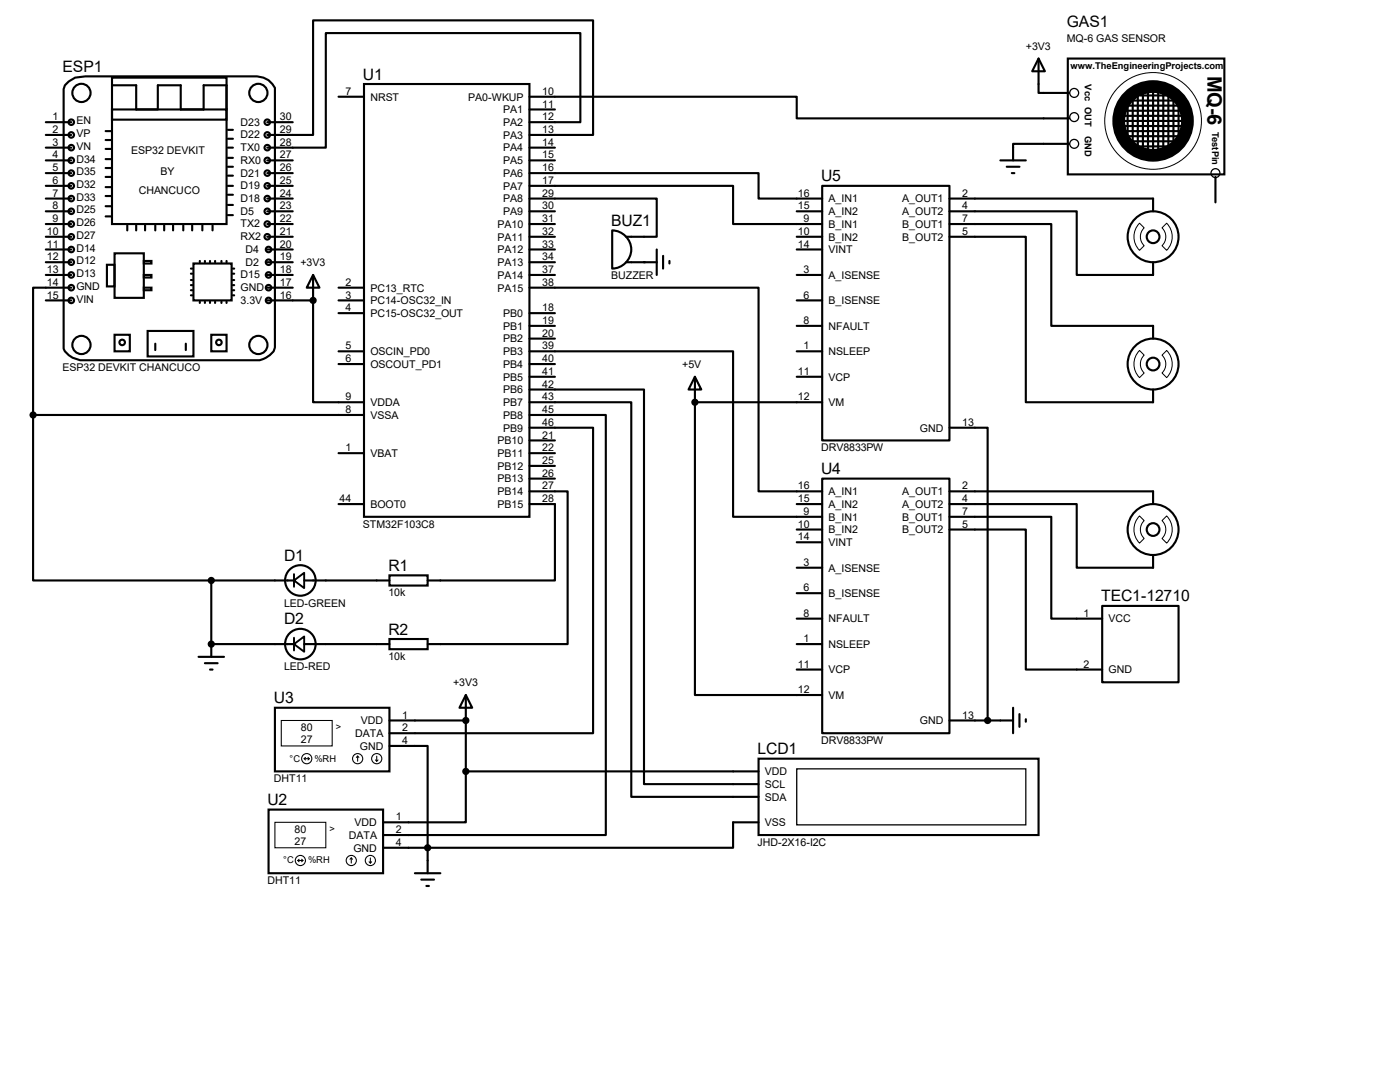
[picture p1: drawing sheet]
<svg xmlns="http://www.w3.org/2000/svg" width="279mm" height="216mm" viewBox="0 0 279 216" stroke-linecap="round" stroke-linejoin="round" font-family="sans-serif">
<g fill="none" stroke="#000" stroke-width=".42">
<path d="M13 17l.7-.7 1.3-.8 2-.3h33.3a4.4 4.4 0 0 1 4.6 2.3v51.8a3.5 3.5 0 0 1-2.3 2.3l-.8 .3h-35.8a4.4 4.4 0 0 1-3.3-2.3v-51.8zM22.4 15.5h22.8v8.4h-22.8zM22.4 17h4.8v4.8h4.3M67.6 19.3h5M72.6 16.8h33.1v86.3h-33.1zM105.7 19.3h53.3v4.3h54.4M207.3 11.7l1.2 2.5h-2.5zM207.3 11.7v6.8h6.1M213.1 11.7h31.2v23.1h-31.2zM226.1 19.3v9.7M227.1 18.8v11.4M227.6 19h5.8"/>
<path d="M228.1 18.3v11.7M229.1 18v12.5M230.1 18v12.7M231.1 18v12.5M232.2 17.5v12.2M233.2 18.3v11.4M234.2 18.3v10.4M235.2 19.8v8.1M9.1 39.6h5.1M9.1 24.4h5.1M9.1 26.9h5.1M9.1 29.5h5.1"/>
<path d="M9.1 32h5.1M9.1 34.5h5.1M9.1 37.1h5.1M21.1 26.2h1M21.1 27.9h1M21.1 29.7h1M21.1 31.7h1M21.1 33.5h1M21.1 35.3h1M21.1 37.3h1M21.1 39.1h1M22.4 21.8h22.8v22.9h-22.8z"/>
<path d="M31.5 21.6v-4.6h4.6v4.8h4.5v-4.8h4.6v4.8M45.5 29.5h1M45.5 37.1h1M45.5 25.9h1M45.5 27.7h1M45.5 31.5h1M45.5 33.3h1M45.5 35.1h1M45.5 38.9h1M53.3 26.9h9.2v-22.8h55.9v22.8h-12.7M53.3 39.6h5.1M53.3 24.4h5.1"/>
<path d="M53.3 32h5.1M53.3 34.5h5.1M53.3 37.1h5.1M105.7 24.4h10.1v-17.8h-50.8v22.9h-11.7M105.7 34.5h45.7v5.1h12.7M105.7 37.1h40.6v7.6h17.8M105.7 39.6h25.4v7.6h-6.1M105.7 21.8h5M105.7 29.5h5M105.7 32h5M164.1 37.1h25.4v50.8h-25.4zM189.5 39.6h40.6v2.6"/>
<path d="M199.6 32h5.1M200.9 33.3h2.6M201.9 34.5h.5M213.4 28.7h-11.2v3.3M224 24.1h12.2M224 25.1h12.2M224 23.1h12.2M224.3 26.2h11.7M224.3 22.1h11.9M224.8 27.2h10.7M224.8 21.1h10.7M225 20.1v7.6"/>
<path d="M225.6 28.2h8.6M225.6 20.1h9.3M226.6 29.2h7.1M242.6 35.3v5.1M9.1 59.9h5.1M9.1 42.2h5.1M9.1 44.7h5.1M9.1 47.2h5.1M9.1 49.8h5.1M9.1 52.3h5.1M9.1 54.9h5.1M14.2 57.4h-7.6v25.4"/>
<path d="M21.1 41.1h1M21.1 43.2h1M21.3 52.8h1.6v4.3h-1.6zM22.9 50.5h5.8v8.9h-5.8zM25.4 45v1M27.2 45v1M28.7 57.4h1.5v.5h-1.5zM28.7 54.9h1.5v.5h-1.5zM28.7 52.1h1.5v.5h-1.5zM29 45v1M31 45v1M32.8 45v1"/>
<path d="M34.5 45v1M36.6 45v1M38.1 58.9h.3M38.1 57.9h.3M38.1 56.9h.3M38.1 55.9h.3M38.1 54.6h.3M38.1 53.6h.3M38.4 45v1M38.6 52.6h7.6v7.3h-7.6zM39.9 52.1v.2M40.4 45v1"/>
<path d="M40.9 52.1v.2M41.9 52.1v.2M42.4 45v1M42.9 52.1v.2M44.2 52.1v.2M45.2 52.1v.2M45.5 40.9h1M45.5 42.9h1M46.5 58.9h.2M46.5 57.9h.2M46.5 56.9h.2M46.5 55.9h.2"/>
<path d="M46.5 54.6h.2M46.5 53.6h.2M53.3 59.9h9.2M53.3 42.2h5.1M53.3 44.7h5.1M53.3 47.2h5.1M53.3 49.8h5.1M53.3 52.3h5.1M53.3 54.9h5.1M53.3 57.4h5.1M62.5 54.9l1.3 2.5h-2.6zM62.5 59.9v20.4h10.1"/>
<path d="M62.5 54.9v5M67.6 59.9h5M67.6 57.4h5M105.7 57.4h45.7v40.6h12.7M105.7 42.2h5M105.7 44.7h5M105.7 47.2h5M105.7 49.8h5M105.7 52.3h5M105.7 54.9h5M122.2 46a3.8 3.8 0 0 1 3.8 3.8 3.8 3.8 0 0 1-3.8 3.8zM125 52.3h6.1"/>
<path d="M131.1 49.8v5.1M132.3 51.1v2.5M133.6 52.1v.5M159 59.9h5.1M159 42.2h5.1M159 47.2h5.1M159 49.8h5.1M159 54.9h5.1M189.5 42.2h25.4v12.7h15.2v-2.6M189.5 47.2h15.2v33.1h25.4v-2.6M189.5 44.7h20.3v20.3h20.3v2.6M22.9 66.8h3v3.3h-3z"/>
<path d="M29.5 66h9.1v5.1h-9.1zM31 68.6v1.2M37.1 68.6v1.2M39.9 60.2v.3M40.9 60.2v.3M41.9 60.2v.3M42.2 66.8h3v3.3h-3zM42.9 60.2v.3M44.2 60.2v.3M45.2 60.2v.3M67.6 70.1h5M67.6 72.6h5"/>
<path d="M67.6 62.5h5M105.7 77.7h22.8v78.8h22.9M105.7 70.1h40.6v33h17.8M105.7 72.6h5M105.7 62.5h5M105.7 65h5M105.7 67.6h5M105.7 75.2h5M138.7 75.2l1.3 2.5h-2.6zM138.7 75.2v5.1M159 70.1h5.1M159 65h5.1"/>
<path d="M159 75.2h5.1M6.6 82.8v33h35.6M6.6 82.8h66M67.6 90.4h5M105.7 80.3h20.3v78.7h25.4M105.7 82.8h15.2v83.8h-44.4M105.7 85.3h12.7v61h-40.7M105.7 98h7.6v30.5h-28M105.7 87.9h5M105.7 90.4h5M105.7 93h5M105.7 95.5h5"/>
<path d="M138.7 80.3v58.4h25.4M138.7 80.3h25.4M164.1 95.5h25.4v50.8h-25.4zM189.5 85.3h7.6v58.5M189.5 98h40.6v2.6M42.2 115.8h16.5M42.2 115.8v15.3M60.7 115.8h17M67.6 100.6h5M77.7 114.8h7.6v2h-7.6zM105.7 100.6h5v15.2h-25.4M159 100.6h5.1"/>
<path d="M159 113.3h5.1M159 105.7h5.1M159 118.4h5.1M159 108.2h5.1M189.5 100.6h25.4v12.7h15.2v-2.6M189.5 103.1h20.3v20.3h10.2M189.5 105.7h15.2v27.9h15.3M39.6 131.1h5.1M40.9 132.3h2.5M41.9 133.6h.5M42.2 128.5h16.5M60.7 128.5h17"/>
<path d="M77.7 127.5h7.6v2h-7.6zM93 138.7l1.2 2.5h-2.5zM93 138.7v15.2M159 128.5h5.1M159 133.6h5.1M159 123.4h5.1M220 120.9h15.2v15.2h-15.2zM54.9 141.2h22.8v12.7h-22.8zM77.7 148.8h7.6v20.4M77.7 143.8h15.3M93 153.9v10.2h-16.5M93 153.9h58.4"/>
<path d="M151.4 151.4h55.9v15.2h-55.9zM189.5 143.8h12.7M202.2 141.2v5.1M203.5 142.5v2.5M204.7 143.5v.5M53.6 161.5h22.9v12.7h-22.9zM76.5 169.2h8.8M82.8 174.2h5.1M84.1 175.5h2.5M85.1 176.8h.5M85.3 169.2v5M151.4 164.1h-5.1v5.1h-61"/>
<circle cx="16.3" cy="18.5" r="1.82"/>
<circle cx="51.6" cy="18.5" r="1.82"/>
<circle cx="14.2" cy="32" r=".55"/>
<circle cx="14.2" cy="39.6" r=".55"/>
<circle cx="14.2" cy="37.1" r=".55"/>
<circle cx="14.2" cy="26.9" r=".55"/>
<circle cx="14.2" cy="29.5" r=".55"/>
<circle cx="14.2" cy="34.5" r=".55"/>
<circle cx="14.2" cy="24.4" r=".55"/>
<circle cx="53.3" cy="37.1" r=".55"/>
<circle cx="53.3" cy="32" r=".55"/>
<circle cx="53.3" cy="29.5" r=".55"/>
<circle cx="53.3" cy="39.6" r=".55"/>
<circle cx="53.3" cy="24.4" r=".55"/>
<circle cx="53.3" cy="26.9" r=".55"/>
<circle cx="53.3" cy="34.5" r=".55"/>
<circle cx="14.2" cy="59.9" r=".55"/>
<circle cx="14.2" cy="49.8" r=".55"/>
<circle cx="14.2" cy="52.3" r=".55"/>
<circle cx="14.2" cy="54.9" r=".55"/>
<circle cx="14.2" cy="57.4" r=".55"/>
<circle cx="14.2" cy="42.2" r=".55"/>
<circle cx="14.2" cy="44.7" r=".55"/>
<circle cx="14.2" cy="47.2" r=".55"/>
<circle cx="53.3" cy="47.2" r=".55"/>
<circle cx="53.3" cy="42.2" r=".55"/>
<circle cx="53.3" cy="44.7" r=".55"/>
<circle cx="53.6" cy="54.9" r=".55"/>
<circle cx="53.6" cy="57.4" r=".55"/>
<circle cx="53.6" cy="59.9" r=".55"/>
<circle cx="53.6" cy="52.3" r=".55"/>
<circle cx="53.6" cy="49.8" r=".55"/>
<circle cx="230.1" cy="47.2" r="5.1"/>
<circle cx="230.1" cy="47.2" r="1.27"/>
<circle cx="16.3" cy="68.8" r="1.82"/>
<circle cx="24.4" cy="68.3" r=".55"/>
<circle cx="43.7" cy="68.3" r=".55"/>
<circle cx="51.6" cy="68.8" r="1.82"/>
<circle cx="230.1" cy="72.6" r="5.1"/>
<circle cx="230.1" cy="72.6" r="1.27"/>
<circle cx="59.9" cy="115.8" r="3"/>
<circle cx="230.1" cy="105.7" r="5.1"/>
<circle cx="230.1" cy="105.7" r="1.27"/>
<circle cx="59.9" cy="128.5" r="3"/>
</g>
<g fill="#000">
<circle cx="62.5" cy="59.9" r=".21"/>
<circle cx="128.5" cy="52.3" r=".21"/>
<circle cx="138.7" cy="80.3" r=".21"/>
<circle cx="42.2" cy="128.5" r=".21"/>
<circle cx="93" cy="143.8" r=".21"/>
</g>
<g fill="none" stroke="#000" stroke-width=".25">
<path d="M159 153.4h45.7v11.2h-45.7z"/>
<circle cx="214.4" cy="18.5" r=".89"/>
<circle cx="214.4" cy="28.7" r=".89"/>
<circle cx="214.4" cy="23.4" r=".89"/>
<circle cx="242.6" cy="34.5" r=".89"/>
</g>
<g fill="none" stroke="#000" stroke-width=".21">
<path d="M56.1 143.8h10.2v5h-10.2zM60.7 151.4h1M60.7 151.4l.3 .2M61 151.1l-.3 .3M61.5 151.1l.2 .3M61.7 151.4l-.2 .2M71.4 150.9l.2 .2M71.4 150.9l-.3 .2M71.4 150.9v1M74.9 151.6l.3 .3M75.2 150.9v1M75.4 151.6l-.2 .3"/>
<path d="M54.9 164.1h10.1v5.1h-10.1zM59.4 171.7h1.1M59.4 171.7l.3 .3M59.7 171.4l-.3 .3M60.2 171.4l.3 .3M60.5 171.7l-.3 .3M70.1 171.2l.3 .2M70.1 171.2l-.3 .2M70.1 171.2v1M73.7 172l.2 .2M73.9 171.2v1M74.2 172l-.3 .2"/>
<circle cx="61.2" cy="151.4" r="1.02"/>
<circle cx="71.4" cy="151.4" r="1.02"/>
<circle cx="75.2" cy="151.4" r="1.02"/>
<circle cx="59.9" cy="171.7" r="1.02"/>
<circle cx="70.1" cy="171.7" r="1.02"/>
<circle cx="73.9" cy="171.7" r="1.02"/>
</g>
<path d="M58.7 115.8l2-1.5v3zM58.7 114.6v2.5M58.7 128.5l2-1.5v3zM58.7 127.3v2.5" fill="none" stroke="#000" stroke-width=".38"/>
<g fill="#000" stroke="#000" stroke-width=".42">
<circle cx="62.5" cy="59.9" r=".51"/>
<circle cx="6.6" cy="82.8" r=".51"/>
<circle cx="138.7" cy="80.3" r=".51"/>
<circle cx="42.2" cy="115.8" r=".51"/>
<circle cx="42.2" cy="128.5" r=".51"/>
<circle cx="93" cy="153.9" r=".51"/>
<circle cx="93" cy="143.8" r=".51"/>
<circle cx="197.1" cy="143.8" r=".51"/>
<circle cx="85.3" cy="169.2" r=".51"/>
</g>
<g fill="none" stroke="#000" stroke-width=".2">
<path d="M227.4 44.5l.9 1a2.46 2.46 0 0 0 0 3.5l-.9 1a3.9 3.9 0 0 1 0-5.5zM232.8 44.5a3.9 3.9 0 0 1 0 5.5l-.9-1a2.46 2.46 0 0 0 0-3.5zM227.4 69.9l.9 1a2.46 2.46 0 0 0 0 3.5l-.9 1a3.9 3.9 0 0 1 0-5.5zM232.8 69.9a3.9 3.9 0 0 1 0 5.5l-.9-1a2.46 2.46 0 0 0 0-3.5zM227.4 103l.9 .9a2.46 2.46 0 0 0 0 3.5l-.9 1a3.9 3.9 0 0 1 0-5.4zM232.8 103a3.9 3.9 0 0 1 0 5.4l-.9-1a2.46 2.46 0 0 0 0-3.5z"/>
<circle cx="230.1" cy="24.1" r="9.7"/>
</g>
<circle cx="230.1" cy="24.1" r="6.9" fill="none" stroke="#000" stroke-width="2.5"/>
<text font-size="4" x="241" y="15.1" transform="rotate(90 241 15.1)">MQ-6</text>
<g font-size="3.1">
<text x="212.9" y="5.4">GAS1</text>
<text x="12.5" y="14.4">ESP1</text>
<text x="72.4" y="15.9">U1</text>
<text x="163.9" y="36.2">U5</text>
<text x="122" y="45.1">BUZ1</text>
<text x="163.9" y="94.6">U4</text>
<text x="56.7" y="111.9">D1</text>
<text x="77.5" y="113.9">R1</text>
<text x="56.7" y="124.6">D2</text>
<text x="219.8" y="120">TEC1-12710</text>
<text x="77.5" y="126.6">R2</text>
<text x="54.7" y="140.3">U3</text>
<text x="151.2" y="150.5">LCD1</text>
<text x="53.4" y="160.7">U2</text>
</g>
<g font-size="2.1">
<text x="204.7" y="9.9">+3V3</text>
<text x="212.9" y="8.3">MQ-6 GAS SENSOR</text>
<text x="68.9" y="18.9">7</text>
<text x="73.9" y="20.1">NRST</text>
<text x="93.4" y="20.1">PA0-WKUP</text>
<text x="100.4" y="22.6">PA1</text>
<text x="108.2" y="18.9">10</text>
<text x="108.2" y="21.5">11</text>
<text x="10.5" y="24">1</text>
<text x="10.5" y="26.5">2</text>
<text x="10.5" y="29.1">3</text>
<text x="15.2" y="24.8">EN</text>
<text x="15.2" y="27.3">VP</text>
<text x="15.2" y="29.9">VN</text>
<text x="48" y="25.1">D23</text>
<text x="48" y="27.6">D22</text>
<text x="55.9" y="24">30</text>
<text x="55.9" y="26.5">29</text>
<text x="55.9" y="29.1">28</text>
<text x="100.4" y="25.1">PA2</text>
<text x="100.4" y="27.7">PA3</text>
<text x="108.2" y="24">12</text>
<text x="108.2" y="26.5">13</text>
<text x="108.2" y="29.1">14</text>
<text x="10.5" y="31.6">4</text>
<text x="10.5" y="34.2">5</text>
<text x="15.2" y="32.4">D34</text>
<text x="15.2" y="35">D35</text>
<text x="26.2" y="30.6">ESP32 DEVKIT</text>
<text x="32" y="35">BY</text>
<text x="48" y="30.1">TX0</text>
<text x="48" y="32.7">RX0</text>
<text x="48" y="35.2">D21</text>
<text x="55.9" y="31.6">27</text>
<text x="55.9" y="34.2">26</text>
<text x="100.4" y="30.2">PA4</text>
<text x="100.4" y="32.8">PA5</text>
<text x="100.4" y="35.3">PA6</text>
<text x="108.2" y="31.6">15</text>
<text x="108.2" y="34.2">16</text>
<text x="10.5" y="36.7">6</text>
<text x="10.5" y="39.2">7</text>
<text x="10.5" y="41.8">8</text>
<text x="15.2" y="37.5">D32</text>
<text x="15.2" y="40">D33</text>
<text x="27.7" y="38.8">CHANCUCO</text>
<text x="48" y="37.8">D19</text>
<text x="48" y="40.3">D18</text>
<text x="55.9" y="36.7">25</text>
<text x="55.9" y="39.2">24</text>
<text x="55.9" y="41.8">23</text>
<text x="100.4" y="37.8">PA7</text>
<text x="100.4" y="40.4">PA8</text>
<text x="108.2" y="36.7">17</text>
<text x="108.2" y="39.2">29</text>
<text x="108.2" y="41.8">30</text>
<text x="159.2" y="39.2">16</text>
<text x="159.2" y="41.8">15</text>
<text x="165.4" y="40.4">A_IN1</text>
<text x="180" y="40.4">A_OUT1</text>
<text x="192" y="39.2">2</text>
<text x="192" y="41.8">4</text>
<text x="9.4" y="46.9">10</text>
<text x="10.5" y="44.3">9</text>
<text x="15.2" y="42.6">D25</text>
<text x="15.2" y="45.1">D26</text>
<text x="15.2" y="47.7">D27</text>
<text x="48" y="42.8">D5</text>
<text x="48" y="45.4">TX2</text>
<text x="48" y="47.9">RX2</text>
<text x="55.9" y="44.3">22</text>
<text x="55.9" y="46.9">21</text>
<text x="99.3" y="45.5">PA10</text>
<text x="100.4" y="42.9">PA9</text>
<text x="108.2" y="44.3">31</text>
<text x="108.2" y="46.9">32</text>
<text x="159.2" y="46.9">10</text>
<text x="160.4" y="44.3">9</text>
<text x="165.4" y="42.9">A_IN2</text>
<text x="165.4" y="45.5">B_IN1</text>
<text x="180" y="42.9">A_OUT2</text>
<text x="180" y="45.5">B_OUT1</text>
<text x="192" y="44.3">7</text>
<text x="192" y="46.9">5</text>
<text x="9.4" y="49.4">11</text>
<text x="9.4" y="51.9">12</text>
<text x="15.2" y="50.2">D14</text>
<text x="15.2" y="52.7">D12</text>
<text x="49" y="50.5">D4</text>
<text x="49" y="53">D2</text>
<text x="55.9" y="49.4">20</text>
<text x="55.9" y="51.9">19</text>
<text x="59.9" y="53.1">+3V3</text>
<text x="99.3" y="48">PA11</text>
<text x="99.3" y="50.5">PA12</text>
<text x="99.3" y="53.1">PA13</text>
<text x="108.2" y="49.4">33</text>
<text x="108.2" y="51.9">34</text>
<text x="159.2" y="49.4">14</text>
<text x="165.4" y="48">B_IN2</text>
<text x="165.4" y="50.5">VINT</text>
<text x="180" y="48">B_OUT2</text>
<text x="9.4" y="54.5">13</text>
<text x="9.4" y="57">14</text>
<text x="9.4" y="59.6">15</text>
<text x="15.2" y="55.3">D13</text>
<text x="15.2" y="57.8">GND</text>
<text x="48" y="55.5">D15</text>
<text x="48" y="58.1">GND</text>
<text x="55.9" y="54.5">18</text>
<text x="55.9" y="57">17</text>
<text x="55.9" y="59.6">16</text>
<text x="68.9" y="57">2</text>
<text x="68.9" y="59.6">3</text>
<text x="73.9" y="58.2">PC13_RTC</text>
<text x="99.3" y="55.6">PA14</text>
<text x="99.3" y="58.2">PA15</text>
<text x="108.2" y="54.5">37</text>
<text x="108.2" y="57">38</text>
<text x="122" y="55.8">BUZZER</text>
<text x="160.4" y="54.5">3</text>
<text x="160.4" y="59.6">6</text>
<text x="165.4" y="55.6">A_ISENSE</text>
<text x="15.2" y="60.4">VIN</text>
<text x="48" y="60.6">3.3V</text>
<text x="68.9" y="62.1">4</text>
<text x="73.9" y="60.7">PC14-OSC32_IN</text>
<text x="73.9" y="63.2">PC15-OSC32_OUT</text>
<text x="100.4" y="63.2">PB0</text>
<text x="100.4" y="65.8">PB1</text>
<text x="108.2" y="62.1">18</text>
<text x="108.2" y="64.6">19</text>
<text x="160.4" y="64.6">8</text>
<text x="165.4" y="60.7">B_ISENSE</text>
<text x="165.4" y="65.8">NFAULT</text>
<text x="68.9" y="69.7">5</text>
<text x="73.9" y="70.9">OSCIN_PD0</text>
<text x="100.4" y="68.3">PB2</text>
<text x="100.4" y="70.9">PB3</text>
<text x="108.2" y="67.2">20</text>
<text x="108.2" y="69.7">39</text>
<text x="160.4" y="69.7">1</text>
<text x="165.4" y="70.9">NSLEEP</text>
<text x="12.5" y="74">ESP32 DEVKIT CHANCUCO</text>
<text x="68.9" y="72.3">6</text>
<text x="73.9" y="73.4">OSCOUT_PD1</text>
<text x="100.4" y="73.4">PB4</text>
<text x="100.4" y="75.9">PB5</text>
<text x="108.2" y="72.3">40</text>
<text x="108.2" y="74.8">41</text>
<text x="108.2" y="77.3">42</text>
<text x="136.1" y="73.4">+5V</text>
<text x="159.2" y="74.8">11</text>
<text x="165.4" y="75.9">VCP</text>
<text x="68.9" y="79.9">9</text>
<text x="68.9" y="82.4">8</text>
<text x="73.9" y="81">VDDA</text>
<text x="73.9" y="83.6">VSSA</text>
<text x="100.4" y="83.6">PB8</text>
<text x="100.4" y="78.5">PB6</text>
<text x="100.4" y="81">PB7</text>
<text x="108.2" y="82.4">45</text>
<text x="108.2" y="79.9">43</text>
<text x="159.2" y="79.9">12</text>
<text x="165.4" y="81">VM</text>
<text x="99.3" y="88.6">PB10</text>
<text x="100.4" y="86.1">PB9</text>
<text x="108.2" y="85">46</text>
<text x="108.2" y="87.5">21</text>
<text x="183.6" y="86.1">GND</text>
<text x="192" y="85">13</text>
<text x="68.9" y="90">1</text>
<text x="73.9" y="91.2">VBAT</text>
<text x="99.3" y="91.2">PB11</text>
<text x="99.3" y="93.7">PB12</text>
<text x="108.2" y="90">22</text>
<text x="108.2" y="92.6">25</text>
<text x="108.2" y="95.1">26</text>
<text x="163.9" y="90">DRV8833PW</text>
<text x="67.8" y="100.2">44</text>
<text x="73.9" y="101.3">BOOT0</text>
<text x="99.3" y="96.3">PB13</text>
<text x="99.3" y="98.8">PB14</text>
<text x="99.3" y="101.3">PB15</text>
<text x="108.2" y="97.7">27</text>
<text x="108.2" y="100.2">28</text>
<text x="159.2" y="97.7">16</text>
<text x="159.2" y="100.2">15</text>
<text x="165.4" y="98.8">A_IN1</text>
<text x="165.4" y="101.3">A_IN2</text>
<text x="180" y="98.8">A_OUT1</text>
<text x="180" y="101.3">A_OUT2</text>
<text x="192" y="97.7">2</text>
<text x="192" y="100.2">4</text>
<text x="72.4" y="105.3">STM32F103C8</text>
<text x="159.2" y="105.3">10</text>
<text x="159.2" y="107.8">14</text>
<text x="160.4" y="102.7">9</text>
<text x="165.4" y="103.9">B_IN1</text>
<text x="165.4" y="106.4">B_IN2</text>
<text x="180" y="103.9">B_OUT1</text>
<text x="180" y="106.4">B_OUT2</text>
<text x="192" y="102.7">7</text>
<text x="192" y="105.3">5</text>
<text x="160.4" y="112.9">3</text>
<text x="165.4" y="109">VINT</text>
<text x="77.5" y="119">10k</text>
<text x="160.4" y="118">6</text>
<text x="165.4" y="114">A_ISENSE</text>
<text x="165.4" y="119.1">B_ISENSE</text>
<text x="56.7" y="121">LED-GREEN</text>
<text x="160.4" y="123.1">8</text>
<text x="165.4" y="124.2">NFAULT</text>
<text x="216.2" y="123.1">1</text>
<text x="221.2" y="124.2">VCC</text>
<text x="77.5" y="131.7">10k</text>
<text x="160.4" y="128.1">1</text>
<text x="165.4" y="129.3">NSLEEP</text>
<text x="56.7" y="133.7">LED-RED</text>
<text x="90.4" y="136.9">+3V3</text>
<text x="159.2" y="133.2">11</text>
<text x="165.4" y="134.4">VCP</text>
<text x="216.2" y="133.2">2</text>
<text x="221.2" y="134.4">GND</text>
<text x="80.3" y="143.4">1</text>
<text x="159.2" y="138.3">12</text>
<text x="165.4" y="139.4">VM</text>
<text x="192" y="143.4">13</text>
<text x="60" y="145.8">80</text>
<text x="60" y="148.3">27</text>
<text x="70.9" y="147.1">DATA</text>
<text x="71.8" y="149.6">GND</text>
<text x="72" y="144.5">VDD</text>
<text x="80.3" y="145.9">2</text>
<text x="80.3" y="148.5">4</text>
<text x="163.9" y="148.5">DRV8833PW</text>
<text x="183.6" y="144.5">GND</text>
<text x="152.7" y="154.7">VDD</text>
<text x="54.7" y="156.1">DHT11</text>
<text x="152.7" y="157.2">SCL</text>
<text x="152.7" y="159.8">SDA</text>
<text x="58.8" y="166.1">80</text>
<text x="69.6" y="167.4">DATA</text>
<text x="70.7" y="164.8">VDD</text>
<text x="79" y="166.2">2</text>
<text x="79" y="163.7">1</text>
<text x="152.7" y="164.8">VSS</text>
<text x="58.8" y="168.7">27</text>
<text x="70.5" y="169.9">GND</text>
<text x="79" y="168.8">4</text>
<text x="151.2" y="168.8">JHD-2X16-I2C</text>
<text x="53.4" y="176.4">DHT11</text>
</g>
<g font-size="1.9">
<text x="213.6" y="13.8">www.TheEngineeringProjects.com</text>
<text x="216.5" y="16.8" transform="rotate(90 216.5 16.8)">Vcc OUT</text>
<text x="216.5" y="27.1" transform="rotate(90 216.5 27.1)">GND</text>
<text x="241.9" y="26.4" transform="rotate(90 241.9 26.4)">TestPin</text>
<text x="67" y="145.7">&gt;</text>
<text x="57.8" y="152">°C</text>
<text x="62.7" y="152">%RH</text>
<text x="65.7" y="166">&gt;</text>
<text x="56.5" y="172.3">°C</text>
<text x="61.5" y="172.3">%RH</text>
</g>
</svg>
